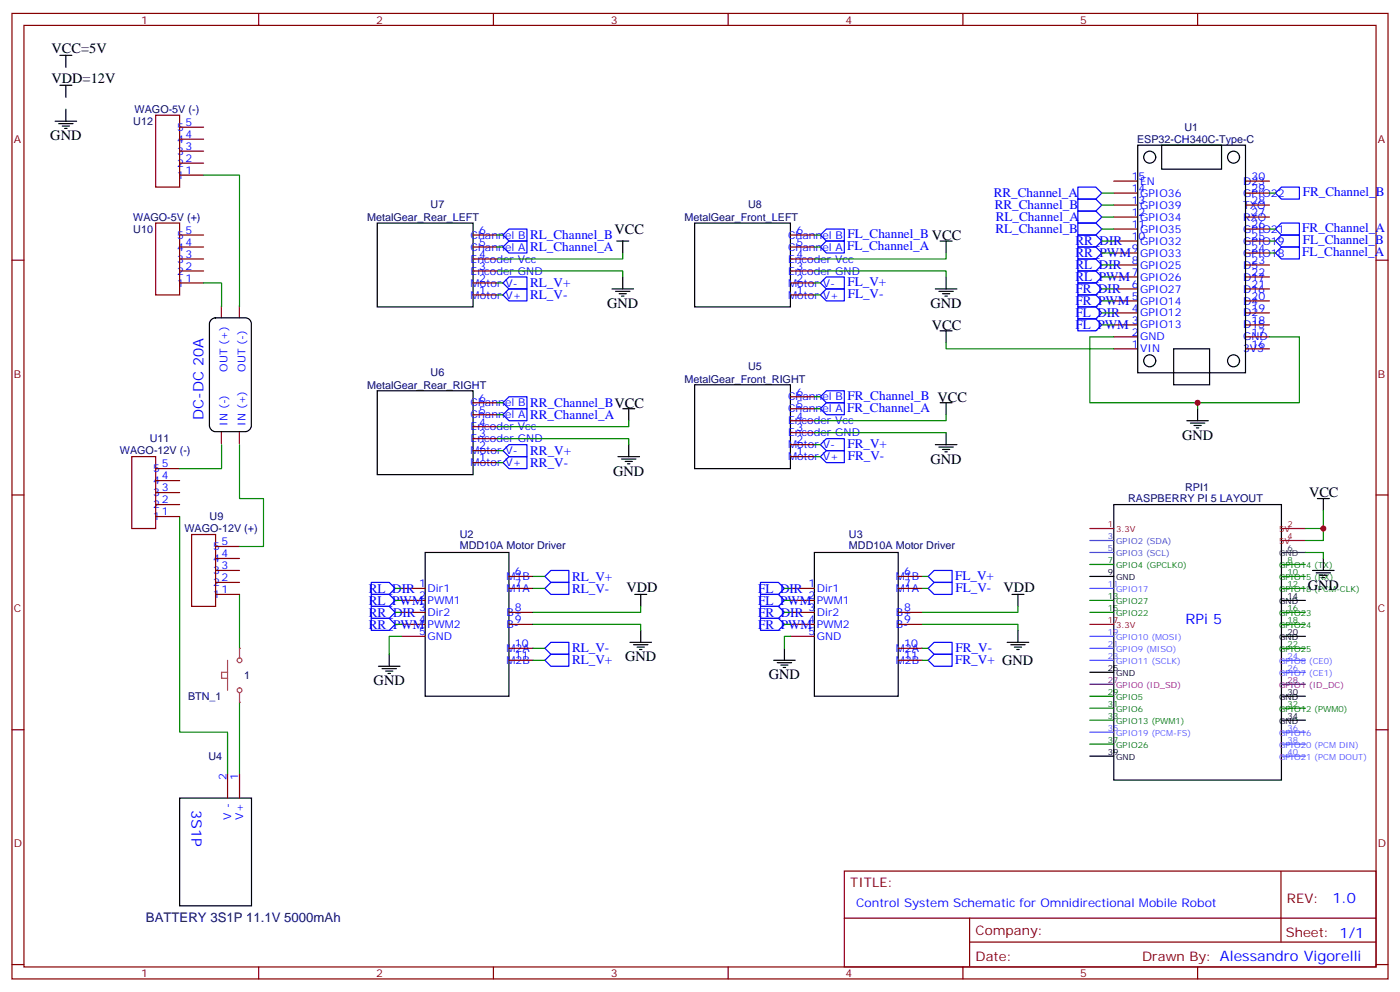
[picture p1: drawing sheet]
<svg xmlns="http://www.w3.org/2000/svg" width="412mm" height="292mm" viewBox="0 0 412 292" stroke-linecap="round" stroke-linejoin="round" font-family="sans-serif">
<g fill="none" stroke="#870000" stroke-width=".35">
<path d="M3.5 4h405.4v284.3h-405.4zM7.1 7.5h398.2v277.3h-398.2zM76.2 4v3.5M145.3 4v3.5M214.5 4v3.5M283.6 4v3.5M352.8 4v3.5M45.9 33.9h7v21.2h-7zM52.9 37.5h7.1M52.9 51.6h7.1M52.9 48h7.1M52.9 44.5h7.1"/>
<path d="M52.9 41h7.1M3.5 76.6h3.6M45.9 65.7h7v21.2h-7zM52.9 79.8h7.1M52.9 76.3h7.1M52.9 72.7h7.1M52.9 69.2h7.1M405.3 76.6h3.6M52.9 83.3h7.1M38.8 134.5h7.1v21.1h-7.1zM45.9 138h7M3.5 145.8h3.6"/>
<path d="M45.9 152.1h7M45.9 148.6h7M45.9 145.1h7M45.9 141.5h7M56.4 157.4h7.1v21.2h-7.1zM405.3 145.8h3.6M63.5 175h7.1M63.5 171.5h7.1M63.5 168h7.1M63.5 164.5h7.1M63.5 160.9h7.1M3.5 214.9h3.6"/>
<path d="M405.3 214.9h3.6M248.7 256.5h156.6v28.3h-156.6zM377.3 256.6v20.8M248.7 270.4h156.5M285.6 277.4h119.6M285.6 270.4v14.1M3.5 284.1h3.6M76.2 284.8v3.5M145.3 284.8v3.5M214.5 284.8v3.5M283.6 284.8v3.5M352.8 284.8v3.5"/>
<path d="M405.3 284.1h3.6"/>
</g>
<path d="M52.9 152.1v63.5h14.1v12.4M70.6 175v15.9M70.6 206.8v21.2" fill="none" stroke="#008700" stroke-width=".35"/>
<path d="M328.1 148.6h49.4v81.1h-49.4zM321 169.8h7.1M377.5 176.8h7M321 198h7.1M377.5 187.4h7M377.5 205h7M377.5 212.1h7M321 222.7h7.1" fill="none" stroke="#000" stroke-width=".35"/>
<path d="M321 155.6h7.1M377.5 155.6h7M377.5 159.2h7M321 183.9h7.1" fill="none" stroke="#f00" stroke-width=".35"/>
<path d="M321 159.2h7.1M321 162.7h7.1" fill="none" stroke="#06c" stroke-width=".35"/>
<path d="M377.5 162.7h7" fill="none" stroke="#333" stroke-width=".35"/>
<g fill="none" stroke="#060" stroke-width=".35">
<path d="M321 166.2h7.1M321 176.8h7.1M377.5 166.2h7M377.5 169.8h7M377.5 173.3h7M321 180.3h7.1M377.5 180.3h7M377.5 183.9h7M377.5 190.9h7M321 205h7.1M321 208.6h7.1M321 212.1h7.1"/>
<path d="M321 219.1h7.1M377.5 208.6h7"/>
</g>
<path d="M321 173.3h7.1M321 187.4h7.1M321 190.9h7.1M321 194.5h7.1M377.5 194.5h7M377.5 198h7M321 215.6h7.1M377.5 215.6h7M377.5 219.1h7M377.5 222.7h7" fill="none" stroke="#90f" stroke-width=".35"/>
<path d="M321 201.5h7.1M377.5 201.5h7" fill="none" stroke="#609" stroke-width=".35"/>
<g fill="none" stroke="#a64a4a" stroke-width=".35">
<path d="M67 194.5v8.8M67 198h-1.7v1.7h1.7M70.6 190.9v2.8M70.6 204v2.8"/>
<circle cx="70.6" cy="194.5" r=".71"/>
<circle cx="70.6" cy="203.3" r=".71"/>
</g>
<g fill="#a64a4a">
<circle cx="70.6" cy="190.9" r=".18"/>
<circle cx="70.6" cy="206.8" r=".18"/>
</g>
<g fill="none" stroke="#000" stroke-width=".35">
<path d="M17.6 16.3h3.6M19.4 16.3v3.5M16.2 35.7h6.4M17.3 36.4h4.2M17.6 25.1h3.6M18.3 37.1h2.2M19 37.8h.8M19.4 25.1v3.5M19.4 32.2v3.5M335.1 42.8h31.8v67h-31.8zM342.2 42.8h17.6v7h-17.6zM111.1 65.7h28.2v24.7h-28.2z"/>
<path d="M181.7 71h3.5M183.4 71v3.5M204.6 65.7h28.2v24.7h-28.2zM276.9 71h3.6M278.7 71v3.5M62.3 94.1l1.2-.5h8.8a1.76 1.76 0 0 1 1.7 1.8v30a1.89 1.89 0 0 1-1.7 1.7h-8.8a1.89 1.89 0 0 1-1.8-1.7v-30zM180.3 85.1h6.3M181.3 85.8h4.3M182.4 86.5h2.1M183.1 87.2h.7M183.4 81.6v3.5M275.5 85.1h6.4"/>
<path d="M276.6 85.8h4.2M276.9 97.4h3.6M277.6 86.5h2.2M278.3 87.2h.7M278.7 81.6v3.5M278.7 97.4v3.6M111.1 115.1h28.2v24.7h-28.2zM204.6 113.3h28.2v24.7h-28.2zM276.9 118.6h3.6M278.7 118.6v3.5M345.7 102.7h10.6v10.6h-10.6zM182 134.5h6.4"/>
<path d="M183.1 135.2h4.2M183.4 120.4h3.6M184.1 135.9h2.2M184.9 136.6h.7M185.2 120.4v3.5M185.2 131v3.5M275.5 131h6.4M276.6 131.7h4.2M277.6 132.4h2.2M278.3 133.1h.7M278.7 127.4v3.6M349.6 123.9h6.4"/>
<path d="M350.7 124.6h4.2M351.7 125.3h2.1M352.4 126h.7M352.8 120.4v3.5M388.1 146.8h3.5M389.8 146.8v3.6M125.2 162.7h24.7v42.3h-24.7zM187 175h3.5M188.7 175v3.6M239.9 162.7h24.7v42.3h-24.7zM298.1 175h3.5M299.9 175v3.6"/>
<path d="M386.6 168h6.4M387.7 168.7h4.2M388.8 169.4h2.1M389.5 170.1h.7M389.8 164.5v3.5M111.5 196.2h6.3M112.5 196.9h4.3M113.6 197.6h2.1M114.3 198.3h.7M114.7 192.7v3.5M185.6 189.2h6.3M186.6 189.9h4.3"/>
<path d="M187.7 190.6h2.1M188.4 191.3h.7M188.7 185.6v3.6M227.9 194.5h6.3M229 195.2h4.2M230 195.9h2.1M230.7 196.6h.7M231.1 190.9v3.6M296.7 189.2h6.3M297.7 189.9h4.3M298.8 190.6h2.1M299.5 191.3h.7"/>
<path d="M299.9 185.6v3.6M52.9 235h21.2v31.8h-21.2z"/>
<circle cx="338.7" cy="46.3" r="1.76"/>
<circle cx="363.4" cy="46.3" r="1.76"/>
<circle cx="338.7" cy="106.3" r="1.76"/>
<circle cx="363.4" cy="106.3" r="1.76"/>
</g>
<g fill="none" stroke="#870000" stroke-width=".35">
<path d="M328.1 56.9h7M328.1 53.3h7M366.9 56.9h7M366.9 53.3h7M139.3 79.8h7.1M139.3 76.3h7.1M139.3 72.7h7.1M139.3 69.2h7.1M232.8 79.8h7.1M232.8 76.3h7.1M232.8 72.7h7.1M232.8 69.2h7.1"/>
<path d="M328.1 78h7M328.1 74.5h7M328.1 71h7M328.1 67.5h7M328.1 63.9h7M328.1 60.4h7M366.9 78h7M366.9 74.5h7M366.9 71h7M366.9 67.5h7M366.9 63.9h7M366.9 60.4h7"/>
<path d="M139.3 86.9h7.1M139.3 83.3h7.1M232.8 86.9h7.1M232.8 83.3h7.1M328.1 99.2h7M328.1 95.7h7M328.1 92.1h7M328.1 88.6h7M328.1 85.1h7M328.1 81.6h7M366.9 99.2h7M366.9 95.7h7"/>
<path d="M366.9 92.1h7M366.9 88.6h7M366.9 85.1h7M366.9 81.6h7M139.3 118.6h7.1M232.8 116.8h7.1M328.1 102.7h7M366.9 102.7h7M139.3 136.2h7.1M139.3 132.7h7.1M139.3 129.2h7.1M139.3 125.7h7.1"/>
<path d="M139.3 122.1h7.1M232.8 134.5h7.1M232.8 131h7.1M232.8 127.4h7.1M232.8 123.9h7.1M232.8 120.4h7.1M118.2 173.3h7M118.2 176.8h7M149.9 173.3h7.1M149.9 169.8h7.1M232.8 173.3h7.1M232.8 176.8h7.1"/>
<path d="M264.6 173.3h7M264.6 169.8h7M118.2 183.9h7M118.2 180.3h7M118.2 187.4h7M149.9 194.5h7.1M149.9 190.9h7.1M149.9 183.9h7.1M149.9 180.3h7.1M232.8 183.9h7.1M232.8 180.3h7.1M232.8 187.4h7.1"/>
<path d="M264.6 194.5h7M264.6 190.9h7M264.6 183.9h7M264.6 180.3h7M67 228v7M70.6 228v7"/>
</g>
<path d="M65.2 90.1v3.5M70.5 90.1v3.5M65.2 127.1v3.5M70.5 127.1v3.5" fill="none" stroke="#903" stroke-width=".35"/>
<g fill="none" stroke="#008700" stroke-width=".35">
<path d="M60 51.6h10.6v38.8M324.6 56.9h3.5M373.9 56.9h1.8M146.4 79.8h37v1.8M146.4 72.7h1.8M146.4 69.2h1.8M183.4 74.5v1.8h-37M239.9 79.8h38.8v1.8M239.9 72.7h1.8M239.9 69.2h1.8M278.7 74.5v1.8h-38.8M324.6 74.5h3.5"/>
<path d="M324.6 71h3.5M324.6 67.5h3.5M324.6 63.9h3.5M324.6 60.4h3.5M324.6 78h3.5M373.9 74.5h1.8M373.9 71h1.8M373.9 67.5h1.8M60 83.3h5.3v7.1M146.4 86.9h1.8M146.4 83.3h1.8M239.9 86.9h1.8"/>
<path d="M239.9 83.3h1.8M324.6 95.7h3.5M324.6 92.1h3.5M324.6 88.6h3.5M324.6 85.1h3.5M324.6 81.6h3.5M328.1 99.2h-7.1v19.4h31.8v1.8M373.9 99.2h8.9v19.4h-30M146.4 118.6h1.8M239.9 116.8h1.8M278.7 101v1.7h49.4M65.3 131v7h-12.4"/>
<path d="M70.6 131v15.8h7v14.1h-7M146.4 129.2h38.8v1.8M146.4 136.2h1.8M146.4 132.7h1.8M146.4 122.1h1.8M185.2 123.9v1.8h-38.8M239.9 127.4h38.8M239.9 120.4h1.8M239.9 131h1.8M239.9 134.5h1.8M278.7 122.1v1.8h-38.8M389.8 150.4v5.2h-5.3"/>
<path d="M389.8 155.6v3.6h-5.3M116.4 173.3h1.8M116.4 176.8h1.8M157 169.8h3.5M157 173.3h3.5M188.7 178.6v1.7h-31.7M231.1 173.3h1.7M231.1 176.8h1.7M271.6 169.8h1.8M271.6 173.3h1.8M299.9 178.6v1.7h-28.3M384.5 162.7h5.3v1.8"/>
<path d="M116.4 180.3h1.8M116.4 183.9h1.8M118.2 187.4h-3.5v5.3M157 183.9h31.7v1.7M157 194.5h3.5M157 190.9h3.5M231.1 180.3h1.7M231.1 183.9h1.7M232.8 187.4h-1.7v3.5M271.6 183.9h28.3v1.7M271.6 194.5h1.8M271.6 190.9h1.8"/>
</g>
<g fill="none" stroke="#00f" stroke-width=".35">
<path d="M317.5 58.6h5.3l1.8 1.8-1.8 1.8h-5.3zM317.5 55.1h5.3l1.8 1.8-1.8 1.7h-5.3zM375.7 56.9l1.8-1.8h5.3v3.5h-5.3zM148.2 69.2l1.7-1.7h5.3v3.5h-5.3zM148.2 72.7l1.7-1.7h5.3v3.5h-5.3zM241.7 72.7l1.7-1.7h5.3v3.5h-5.3zM241.7 69.2l1.7-1.7h5.3v3.5h-5.3zM317.5 62.2h5.3l1.8 1.7-1.8 1.8h-5.3zM317.5 65.7h5.3l1.8 1.8-1.8 1.7h-5.3zM317.5 79.8h5.3l1.8 1.8-1.8 1.7h-5.3zM317.5 76.3h5.3l1.8 1.7-1.8 1.8h-5.3zM317.5 69.2h5.3l1.8 1.8-1.8 1.7h-5.3z"/>
<path d="M317.5 72.7h5.3l1.8 1.8-1.8 1.8h-5.3zM375.7 71l1.8-1.8h5.3v3.5h-5.3zM377.5 65.7h5.3v3.5h-5.3l-1.8-1.7zM377.5 72.7h5.3v3.6h-5.3l-1.8-1.8zM148.2 83.3l1.7-1.7h5.3v3.5h-5.3zM148.2 86.9l1.7-1.8h5.3v3.5h-5.3zM241.7 86.9l1.7-1.8h5.3v3.5h-5.3zM241.7 83.3l1.7-1.7h5.3v3.5h-5.3zM317.5 90.4h5.3l1.8 1.7-1.8 1.8h-5.3zM317.5 93.9h5.3l1.8 1.8-1.8 1.7h-5.3zM317.5 86.9h5.3l1.8 1.7-1.8 1.8h-5.3zM317.5 83.3h5.3l1.8 1.8-1.8 1.8h-5.3z"/>
<path d="M148.2 118.6l1.7-1.8h5.3v3.6h-5.3zM241.7 116.8l1.7-1.7h5.3v3.5h-5.3zM148.2 136.2l1.7-1.7h5.3v3.5h-5.3zM148.2 132.7l1.7-1.7h5.3v3.5h-5.3zM148.2 122.1l1.7-1.7h5.3v3.5h-5.3zM241.7 134.5l1.7-1.8h5.3v3.5h-5.3zM241.7 131l1.7-1.8h5.3v3.5h-5.3zM241.7 120.4l1.7-1.8h5.3v3.5h-5.3zM109.4 178.6h5.3l1.7 1.7-1.7 1.8h-5.3zM109.4 175h5.3l1.7 1.8-1.7 1.8h-5.3zM109.4 171.5h5.3l1.7 1.8-1.7 1.7h-5.3zM160.5 169.8l1.8-1.8h5.3v3.5h-5.3z"/>
<path d="M160.5 173.3l1.8-1.8h5.3v3.5h-5.3zM224 171.5h5.3l1.8 1.8-1.8 1.7h-5.3zM224 175h5.3l1.8 1.8-1.8 1.8h-5.3zM224 178.6h5.3l1.8 1.7-1.8 1.8h-5.3zM273.4 173.3l1.8-1.8h5.3v3.5h-5.3zM275.2 168h5.3v3.5h-5.3l-1.8-1.7zM109.4 182.1h5.3l1.7 1.8-1.7 1.7h-5.3zM160.5 190.9l1.8-1.7h5.3v3.5h-5.3zM162.3 192.7h5.3v3.5h-5.3l-1.8-1.7zM224 182.1h5.3l1.8 1.8-1.8 1.7h-5.3zM275.2 189.2h5.3v3.5h-5.3l-1.8-1.8zM275.2 192.7h5.3v3.5h-5.3l-1.8-1.7z"/>
</g>
<g fill="#c00">
<circle cx="352.8" cy="118.6" r=".88"/>
<circle cx="389.8" cy="155.6" r=".88"/>
</g>
<g font-size="4.2">
<text x="15.2" y="15.6">VCC=5V</text>
<text x="15.2" y="24.4">VDD=12V</text>
<text x="14.8" y="41.3">GND</text>
<text x="181" y="68.9">VCC</text>
<text x="178.9" y="90.7">GND</text>
<text x="274.1" y="90.7">GND</text>
<text x="274.5" y="97.1">VCC</text>
<text x="348.2" y="129.5">GND</text>
<text x="274.1" y="136.6">GND</text>
<text x="180.6" y="140.1">GND</text>
<text x="385.6" y="146.5">VCC</text>
<text x="385.2" y="173.6">GND</text>
<text x="184.5" y="174.3">VDD</text>
<text x="295.6" y="174.3">VDD</text>
<text x="184.1" y="194.8">GND</text>
<text x="110.1" y="201.9">GND</text>
<text x="226.5" y="200.1">GND</text>
</g>
<g font-size="4.2" fill="#00f">
<text x="59.9" y="123.6" transform="rotate(-90 59.9 123.6)">DC-DC 20A</text>
<text x="349.2" y="183.9">RPi 5</text>
<text x="56.4" y="238.5" transform="rotate(90 56.4 238.5)">3S1P</text>
<text x="392.5" y="265.8">1.0</text>
</g>
<g font-size="3.9" fill="#00f">
<text x="292.7" y="57.9">RR_Channel_A</text>
<text x="383.7" y="57.9">FR_Channel_B</text>
<text x="293" y="61.4">RR_Channel_B</text>
<text x="293.3" y="65">RL_Channel_A</text>
<text x="156.2" y="70.4">RL_Channel_B</text>
<text x="249.7" y="70.2">FL_Channel_B VCC</text>
<text x="293.2" y="68.5">RL_Channel_B</text>
<text x="383.6" y="68.4">FR_Channel_A</text>
<text x="383.7" y="72">FL_Channel_B</text>
<text x="156.1" y="74">RL_Channel_A</text>
<text x="249.6" y="73.7">FL_Channel_A</text>
<text x="316.8" y="72.2">RR_DIR</text>
<text x="316.8" y="75.8">RR_PWM</text>
<text x="383.6" y="75.5">FL_Channel_A</text>
<text x="316.8" y="82.8">RL_PWM</text>
<text x="316.8" y="79.3">RL_DIR</text>
<text x="156.2" y="84.5">RL_V+</text>
<text x="156.2" y="88.1">RL_V-</text>
<text x="249.6" y="84.3">FL_V+</text>
<text x="249.7" y="87.8">FL_V-</text>
<text x="316.8" y="89.9">FR_PWM</text>
<text x="316.8" y="86.3">FR_DIR</text>
<text x="316.8" y="93.4">FL_DIR</text>
<text x="316.8" y="96.9">FL_PWM</text>
<text x="156.2" y="119.8">RR_Channel_BVCC</text>
<text x="249.7" y="117.8">FR_Channel_B VCC</text>
<text x="156.1" y="123.3">RR_Channel_A</text>
<text x="249.6" y="121.4">FR_Channel_A</text>
<text x="249.6" y="131.9">FR_V+</text>
<text x="156.2" y="137.5">RR_V-</text>
<text x="156.2" y="133.9">RR_V+</text>
<text x="249.7" y="135.5">FR_V-</text>
<text x="168.5" y="171">RL_V+</text>
<text x="281.4" y="170.8">FL_V+</text>
<text x="108.7" y="178.1">RL_PWM</text>
<text x="108.7" y="174.5">RL_DIR</text>
<text x="168.5" y="174.5">RL_V-</text>
<text x="223.3" y="174.5">FL_DIR</text>
<text x="223.3" y="178.1">FL_PWM</text>
<text x="281.5" y="174.3">FL_V-</text>
<text x="108.7" y="181.6">RR_DIR</text>
<text x="108.7" y="185.1">RR_PWM</text>
<text x="223.3" y="185.1">FR_PWM</text>
<text x="223.3" y="181.6">FR_DIR</text>
<text x="281.5" y="191.9">FR_V-</text>
<text x="168.5" y="192.1">RL_V-</text>
<text x="168.5" y="195.7">RL_V+</text>
<text x="281.4" y="195.4">FR_V+ GND</text>
</g>
<g font-size="3.9" fill="#800">
<text x="250.5" y="261.1">TITLE:</text>
<text x="379.1" y="265.8">REV:</text>
<text x="287.4" y="275.3">Company:</text>
<text x="378.7" y="275.9">Sheet: 1/1</text>
<text x="287.4" y="283">Date:</text>
<text x="336.4" y="283.1">Drawn By: Alessandro Vigorelli</text>
</g>
<text font-size="3.9" fill="#000080" x="43" y="271.5">BATTERY 3S1P 11.1V 5000mAh</text>
<text font-size="3.5" fill="#00f" x="252.2" y="267.1">Control System Schematic for Omnidirectional Mobile Robot</text>
<g font-size="3.2" fill="#800">
<text x="41.6" y="6.9">1</text>
<text x="110.8" y="6.9">2</text>
<text x="179.9" y="6.9">3</text>
<text x="249.1" y="6.9">4</text>
<text x="318.2" y="6.9">5</text>
<text x="4.1" y="42.1">A</text>
<text x="405.9" y="42.1">A</text>
<text x="4.1" y="111.2">B</text>
<text x="405.9" y="111.2">B</text>
<text x="4.1" y="180.3">C</text>
<text x="405.9" y="180.3">C</text>
<text x="4.1" y="249.5">D</text>
<text x="405.9" y="249.5">D</text>
<text x="41.6" y="287.8">1</text>
<text x="110.8" y="287.8">2</text>
<text x="179.9" y="287.8">3</text>
<text x="249.1" y="287.8">4</text>
<text x="318.2" y="287.8">5</text>
</g>
<g font-size="3.2" fill="#000080">
<text x="39.6" y="33.3">WAGO-5V (-)</text>
<text x="39.3" y="36.8">U12</text>
<text x="348.9" y="38.5">U1</text>
<text x="334.9" y="42.1">ESP32-CH340C-Type-C</text>
<text x="39.2" y="65">WAGO-5V (+)</text>
<text x="108.1" y="65.1">MetalGear_Rear_LEFT</text>
<text x="126.9" y="61.3">U7</text>
<text x="201.6" y="65.1">MetalGear_Front_LEFT</text>
<text x="220.3" y="61.3">U8</text>
<text x="39.3" y="68.6">U10</text>
<text x="126.9" y="110.7">U6</text>
<text x="201.6" y="112.7">MetalGear_Front_RIGHT</text>
<text x="220.3" y="108.9">U5</text>
<text x="108.1" y="114.4">MetalGear_Rear_RIGHT</text>
<text x="44.1" y="130.2">U11</text>
<text x="35.3" y="133.8">WAGO-12V (-)</text>
<text x="332.3" y="147.9">RASPBERRY PI 5 LAYOUT</text>
<text x="349.1" y="144.6">RPI1</text>
<text x="61.7" y="153.2">U9</text>
<text x="54.3" y="156.8">WAGO-12V (+)</text>
<text x="135.4" y="161.6">MDD10A Motor Driver</text>
<text x="135.4" y="158.5">U2</text>
<text x="250.1" y="161.6">MDD10A Motor Driver</text>
<text x="250.1" y="158.5">U3</text>
<text x="72" y="199.9">1</text>
<text x="55.4" y="206.1">BTN_1</text>
<text x="61.4" y="223.7">U4</text>
</g>
<g font-size="3.2" fill="#00f">
<text x="52.2" y="38.5">5</text>
<text x="54.7" y="40.6">4</text>
<text x="54.7" y="37.1">5</text>
<text x="52.2" y="45.6">3</text>
<text x="52.2" y="42.1">4</text>
<text x="54.7" y="47.7">2</text>
<text x="54.7" y="44.2">3</text>
<text x="52.2" y="52.6">1</text>
<text x="52.2" y="49.1">2</text>
<text x="54.7" y="51.2">1</text>
<text x="333.4" y="53">15</text>
<text x="368.7" y="53">30</text>
<text x="333.4" y="56.5">14</text>
<text x="335.8" y="57.9">GPIO36</text>
<text x="335.8" y="54.4">EN</text>
<text x="366.2" y="57.9">GPIO22</text>
<text x="366.2" y="54.4">D23</text>
<text x="368.7" y="56.5">29</text>
<text x="333.4" y="63.6">12</text>
<text x="333.4" y="60">13</text>
<text x="335.8" y="65">GPIO34</text>
<text x="335.8" y="61.5">GPIO39</text>
<text x="366.2" y="65">RXO</text>
<text x="366.2" y="61.5">TXO</text>
<text x="368.7" y="63.6">27</text>
<text x="368.7" y="60">28</text>
<text x="52.2" y="70.3">5</text>
<text x="54.7" y="68.9">5</text>
<text x="138.6" y="70.3">Channel B</text>
<text x="141.1" y="68.9">6</text>
<text x="232.1" y="70.3">Channel B</text>
<text x="234.6" y="68.9">6</text>
<text x="333.4" y="70.6">10</text>
<text x="333.4" y="67.1">11</text>
<text x="335.8" y="68.5">GPIO35</text>
<text x="366.2" y="68.5">GPIO21</text>
<text x="368.7" y="70.6">25</text>
<text x="368.7" y="67.1">26</text>
<text x="52.2" y="77.3">3</text>
<text x="52.2" y="73.8">4</text>
<text x="54.7" y="75.9">3</text>
<text x="54.7" y="72.4">4</text>
<text x="138.6" y="77.3">Encoder Vcc</text>
<text x="138.6" y="73.8">Channel A</text>
<text x="141.1" y="75.9">4</text>
<text x="141.1" y="72.4">5</text>
<text x="232.1" y="77.3">Encoder Vcc</text>
<text x="232.1" y="73.8">Channel A</text>
<text x="234.6" y="75.9">4</text>
<text x="234.6" y="72.4">5</text>
<text x="333.4" y="77.7">8</text>
<text x="333.4" y="74.2">9</text>
<text x="335.8" y="75.6">GPIO33</text>
<text x="335.8" y="72">GPIO32</text>
<text x="366.2" y="75.6">GPIO18</text>
<text x="366.2" y="72">GPIO19</text>
<text x="368.7" y="77.7">23</text>
<text x="368.7" y="74.2">24</text>
<text x="52.2" y="80.9">2</text>
<text x="54.7" y="83">1</text>
<text x="54.7" y="79.4">2</text>
<text x="138.6" y="80.9">Encoder GND</text>
<text x="141.1" y="83">2</text>
<text x="141.1" y="79.4">3</text>
<text x="232.1" y="80.9">Encoder GND</text>
<text x="234.6" y="83">2</text>
<text x="234.6" y="79.4">3</text>
<text x="333.4" y="81.2">7</text>
<text x="335.8" y="82.6">GPIO26</text>
<text x="335.8" y="79.1">GPIO25</text>
<text x="366.2" y="82.6">D17</text>
<text x="366.2" y="79.1">D5</text>
<text x="368.7" y="81.2">22</text>
<text x="52.2" y="84.4">1</text>
<text x="138.6" y="87.9">Motor V+</text>
<text x="138.6" y="84.4">Motor V-</text>
<text x="141.1" y="86.5">1</text>
<text x="232.1" y="87.9">Motor V+</text>
<text x="232.1" y="84.4">Motor V-</text>
<text x="234.6" y="86.5">1</text>
<text x="333.4" y="88.3">5</text>
<text x="333.4" y="84.7">6</text>
<text x="335.8" y="89.7">GPIO14</text>
<text x="335.8" y="86.1">GPIO27</text>
<text x="366.2" y="89.7">D4</text>
<text x="366.2" y="86.1">D16</text>
<text x="368.7" y="88.3">20</text>
<text x="368.7" y="84.7">21</text>
<text x="333.4" y="95.3">3</text>
<text x="333.4" y="91.8">4</text>
<text x="335.8" y="93.2">GPIO12</text>
<text x="366.2" y="93.2">D2</text>
<text x="368.7" y="95.3">18</text>
<text x="368.7" y="91.8">19</text>
<text x="333.4" y="98.8">2</text>
<text x="335.8" y="100.3">GND</text>
<text x="335.8" y="96.7">GPIO13</text>
<text x="366.2" y="100.3">GND</text>
<text x="366.2" y="96.7">D15</text>
<text x="368.7" y="98.8">17</text>
<text x="333.4" y="102.4">1</text>
<text x="335.8" y="103.8">VIN</text>
<text x="366.2" y="103.8">3V3</text>
<text x="368.7" y="102.4">16</text>
<text x="67" y="109.5" transform="rotate(-90 67 109.5)">OUT (+)</text>
<text x="72.3" y="109.5" transform="rotate(-90 72.3 109.5)">OUT (-)</text>
<text x="138.6" y="119.7">Channel B</text>
<text x="141.1" y="118.3">6</text>
<text x="232.1" y="117.9">Channel B</text>
<text x="234.6" y="116.5">6</text>
<text x="67" y="125.4" transform="rotate(-90 67 125.4)">IN (-)</text>
<text x="72.3" y="125.4" transform="rotate(-90 72.3 125.4)">IN (+)</text>
<text x="138.6" y="123.2">Channel A</text>
<text x="141.1" y="125.3">4</text>
<text x="141.1" y="121.8">5</text>
<text x="232.1" y="125">Encoder Vcc</text>
<text x="232.1" y="121.4">Channel A</text>
<text x="234.6" y="123.5">4</text>
<text x="234.6" y="120">5</text>
<text x="138.6" y="130.2">Encoder GND</text>
<text x="138.6" y="126.7">Encoder Vcc</text>
<text x="141.1" y="128.8">3</text>
<text x="232.1" y="128.5">Encoder GND</text>
<text x="234.6" y="130.6">2</text>
<text x="234.6" y="127.1">3</text>
<text x="47.6" y="137.7">5</text>
<text x="138.6" y="137.3">Motor V+</text>
<text x="138.6" y="133.8">Motor V-</text>
<text x="141.1" y="135.9">1</text>
<text x="141.1" y="132.4">2</text>
<text x="232.1" y="135.5">Motor V+</text>
<text x="232.1" y="132">Motor V-</text>
<text x="234.6" y="134.1">1</text>
<text x="45.2" y="142.6">4</text>
<text x="45.2" y="139.1">5</text>
<text x="47.6" y="141.2">4</text>
<text x="45.2" y="149.6">2</text>
<text x="45.2" y="146.1">3</text>
<text x="47.6" y="148.2">2</text>
<text x="47.6" y="144.7">3</text>
<text x="45.2" y="153.2">1</text>
<text x="47.6" y="151.8">1</text>
<text x="62.8" y="162">5</text>
<text x="65.3" y="160.6">5</text>
<text x="62.8" y="165.5">4</text>
<text x="65.3" y="167.6">3</text>
<text x="65.3" y="164.1">4</text>
<text x="62.8" y="172.6">2</text>
<text x="62.8" y="169.1">3</text>
<text x="65.3" y="171.2">2</text>
<text x="123.5" y="172.9">1</text>
<text x="149.2" y="170.8">M1B</text>
<text x="151.7" y="172.9">7</text>
<text x="151.7" y="169.4">6</text>
<text x="238.1" y="172.9">1</text>
<text x="263.9" y="170.8">M1B</text>
<text x="266.3" y="172.9">7</text>
<text x="266.3" y="169.4">6</text>
<text x="62.8" y="176.1">1</text>
<text x="65.3" y="174.7">1</text>
<text x="123.5" y="180">3</text>
<text x="123.5" y="176.5">2</text>
<text x="125.9" y="177.9">PWM1</text>
<text x="125.9" y="174.3">Dir1</text>
<text x="149.2" y="174.3">M1A</text>
<text x="151.7" y="180">8</text>
<text x="238.1" y="180">3</text>
<text x="238.1" y="176.5">2</text>
<text x="240.6" y="177.9">PWM1</text>
<text x="240.6" y="174.3">Dir1</text>
<text x="263.9" y="174.3">M1A</text>
<text x="266.3" y="180">8</text>
<text x="123.5" y="183.5">4</text>
<text x="125.9" y="184.9">PWM2</text>
<text x="125.9" y="181.4">Dir2</text>
<text x="149.2" y="184.9">B-</text>
<text x="149.2" y="181.4">B+</text>
<text x="151.7" y="183.5">9</text>
<text x="238.1" y="183.5">4</text>
<text x="240.6" y="184.9">PWM2</text>
<text x="240.6" y="181.4">Dir2</text>
<text x="263.9" y="184.9">B-</text>
<text x="263.9" y="181.4">B+</text>
<text x="266.3" y="183.5">9</text>
<text x="123.5" y="187">5</text>
<text x="125.9" y="188.5">GND</text>
<text x="149.2" y="192">M2A</text>
<text x="151.7" y="190.6">10</text>
<text x="238.1" y="187">5</text>
<text x="240.6" y="188.5">GND</text>
<text x="263.9" y="192">M2A</text>
<text x="266.3" y="190.6">10</text>
<text x="149.2" y="195.5">M2B</text>
<text x="151.7" y="194.1">11</text>
<text x="263.9" y="195.5">M2B</text>
<text x="266.3" y="194.1">11</text>
<text x="66.7" y="229.7" transform="rotate(-90 66.7 229.7)">2</text>
<text x="70.2" y="229.7" transform="rotate(-90 70.2 229.7)">1</text>
<text x="68.1" y="241.4" transform="rotate(-90 68.1 241.4)">V -</text>
<text x="71.6" y="241.4" transform="rotate(-90 71.6 241.4)">V+</text>
</g>
<g font-size="2.5" fill="#f00">
<text x="326.3" y="155.3">1</text>
<text x="379.2" y="155.3">2</text>
<text x="328.8" y="156.7">3.3V</text>
<text x="376.8" y="156.7">5V</text>
<text x="376.8" y="160.2">5V</text>
<text x="379.2" y="158.8">4</text>
<text x="326.3" y="183.5">17</text>
<text x="328.8" y="184.9">3.3V</text>
</g>
<g font-size="2.5" fill="#06c">
<text x="326.3" y="158.8">3</text>
<text x="328.8" y="160.2">GPIO2 (SDA)</text>
<text x="326.3" y="162.3">5</text>
<text x="328.8" y="163.8">GPIO3 (SCL)</text>
</g>
<g font-size="2.5" fill="#060">
<text x="326.3" y="165.9">7</text>
<text x="328.8" y="167.3">GPIO4 (GPCLK0)</text>
<text x="376.8" y="167.3">GPIO14 (TX)</text>
<text x="379.2" y="165.9">8</text>
<text x="376.8" y="170.8">GPIO15 (RX)</text>
<text x="379.2" y="169.4">10</text>
<text x="379.2" y="172.9">12</text>
<text x="326.3" y="176.5">13</text>
<text x="326.3" y="180">15</text>
<text x="328.8" y="177.9">GPIO27</text>
<text x="376.8" y="174.3">GPIO18 (PCM-CLK)</text>
<text x="379.2" y="180">16</text>
<text x="328.8" y="181.4">GPIO22</text>
<text x="376.8" y="181.4">GPIO23</text>
<text x="376.8" y="184.9">GPIO24</text>
<text x="379.2" y="183.5">18</text>
<text x="376.8" y="192">GPIO25</text>
<text x="379.2" y="190.6">22</text>
<text x="326.3" y="204.7">29</text>
<text x="326.3" y="208.2">31</text>
<text x="328.8" y="206.1">GPIO5</text>
<text x="328.8" y="209.6">GPIO6</text>
<text x="376.8" y="209.6">GPIO12 (PWM0)</text>
<text x="379.2" y="208.2">32</text>
<text x="326.3" y="211.7">33</text>
<text x="328.8" y="213.1">GPIO13 (PWM1)</text>
<text x="326.3" y="218.8">37</text>
<text x="328.8" y="220.2">GPIO26</text>
</g>
<g font-size="2.5" fill="#333">
<text x="376.8" y="163.8">GND</text>
<text x="379.2" y="162.3">6</text>
</g>
<g font-size="2.5">
<text x="326.3" y="169.4">9</text>
<text x="328.8" y="170.8">GND</text>
<text x="376.8" y="177.9">GND</text>
<text x="379.2" y="176.5">14</text>
<text x="376.8" y="188.5">GND</text>
<text x="379.2" y="187">20</text>
<text x="326.3" y="197.6">25</text>
<text x="328.8" y="199">GND</text>
<text x="376.8" y="206.1">GND</text>
<text x="379.2" y="204.7">30</text>
<text x="376.8" y="213.1">GND</text>
<text x="379.2" y="211.7">34</text>
<text x="326.3" y="222.3">39</text>
<text x="328.8" y="223.7">GND</text>
</g>
<g font-size="2.5" fill="#90f">
<text x="326.3" y="172.9">11</text>
<text x="328.8" y="174.3">GPIO17</text>
<text x="326.3" y="187">19</text>
<text x="326.3" y="190.6">21</text>
<text x="328.8" y="188.5">GPIO10 (MOSI)</text>
<text x="328.8" y="192">GPIO9 (MISO)</text>
<text x="326.3" y="194.1">23</text>
<text x="328.8" y="195.5">GPIO11 (SCLK)</text>
<text x="376.8" y="195.5">GPIO8 (CE0)</text>
<text x="379.2" y="194.1">24</text>
<text x="379.2" y="197.6">26</text>
<text x="376.8" y="199">GPIO7 (CE1)</text>
<text x="326.3" y="215.3">35</text>
<text x="379.2" y="215.3">36</text>
<text x="328.8" y="216.7">GPIO19 (PCM-FS)</text>
<text x="376.8" y="216.7">GPIO16</text>
<text x="376.8" y="220.2">GPIO20 (PCM DIN)</text>
<text x="379.2" y="218.8">38</text>
<text x="376.8" y="223.7">GPIO21 (PCM DOUT)</text>
<text x="379.2" y="222.3">40</text>
</g>
<g font-size="2.5" fill="#609">
<text x="326.3" y="201.2">27</text>
<text x="328.8" y="202.6">GPIO0 (ID_SD)</text>
<text x="376.8" y="202.6">GPIO1 (ID_DC)</text>
<text x="379.2" y="201.2">28</text>
</g>
</svg>
